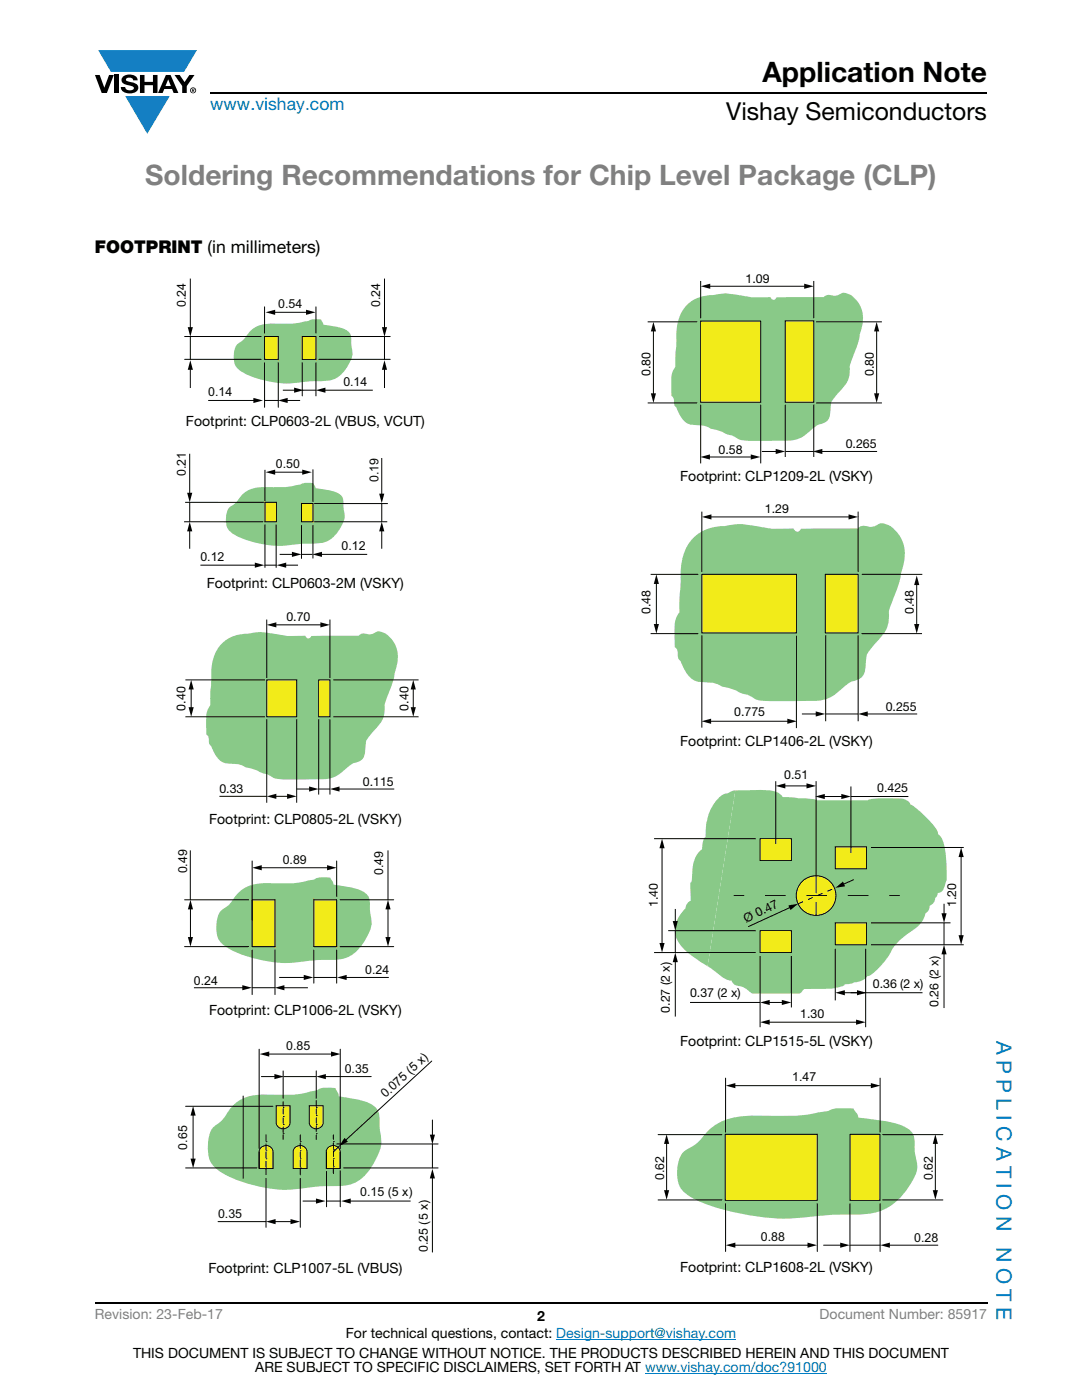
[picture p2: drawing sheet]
<svg xmlns="http://www.w3.org/2000/svg" width="216mm" height="279mm" viewBox="0 0 216 279" stroke-linecap="round" stroke-linejoin="round" font-family="sans-serif">
<g fill="#147fc3">
<path d="M19.6 10h19.7l-2.6 4.3h-1.1h-13.5z"/>
<path d="M25 19.2h8.9l-4.5 7.5z"/>
</g>
<g fill="#000">
<path d="M18.9 15h1l.9 2.5 1-2.5h.9l-1.4 3.6h-1zM22.9 15h.9v3.6h-.9zM24.6 15.3a2.1 2.1 0 0 1 2.8 .3l.1 .4h-.9a.79 .79 0 0 0-.7-.5 .79 .79 0 0 0-.8 .4l.3 .3 1 .2a1.08 1.08 0 0 1 1.2 1 1.08 1.08 0 0 1-1.1 1.2 1.73 1.73 0 0 1-2.4-1.2h.9a.96 .96 0 0 0 .8 .6 .96 .96 0 0 0 .9-.4 1.31 1.31 0 0 0-1.2-.6 1.03 1.03 0 0 1-1.1-.6 1.03 1.03 0 0 1 .2-1.1zM27.9 15h.9v1.3h1.7v-1.3h.9v3.6h-.9v-1.6h-1.7v1.6h-.9zM34.8 15h1.1l.9 1.4 1-1.4h1l-1.5 2.2v1.4h-.9v-1.4z"/>
<path d="M33.6 15.9l.5 1.3h-1.1zM33.1 15l-1.6 3.6h1l.3-.8h1.5l.3 .8h1l-1.6-3.6z"/>
<path d="M38.4 17.8h.2v.2h-.2zM38.3 17.7v.7h.1v-.3l.4 .3-.2-.3 .2-.2-.1-.2z"/>
<path d="M38.1 18a.46 .46 0 0 1 .9 0 .46 .46 0 0 1-.9 0zM37.9 18a.6 .6 0 0 0 1.2 0 .6 .6 0 0 0-1.2 0z"/>
</g>
<path d="M42 18.6h155M18.9 260h178.1" fill="none" stroke="#000" stroke-width=".36"/>
<path d="M111 267.3h35.9M128.7 274h36.3" fill="none" stroke="#007ec4" stroke-width=".2"/>
<path d="M34.9 55.6h43.1v25.8h-43.1z" fill="#fff"/>
<path d="M38 55.6v10M76.7 55.6v10M38 73.5v3.9M41.5 79.9h9.4M54.6 62.3h6.8M56.4 77.9h2.6M57 79.9h2.9M64.6 77.9h9.8M76.7 73.5v3.9" fill="none" stroke="#000" stroke-width=".2"/>
<path d="M38 71.9l.5 1.9h-1zM37.5 65.3h1l-.5 1.9zM50.6 79.4l1.9 .5-1.9 .5zM53 62.3l1.9-.5v1zM58.7 77.4l1.9 .5-1.9 .5zM61.1 61.8l1.9 .5-1.9 .5zM63 77.9l1.9-.5v1zM76.7 71.9l.5 1.9h-1zM76.2 65.3h1l-.5 1.9zM55.5 79.9l1.9-.5v1z" fill="#000"/>
<path d="M49.7 66.4a6.3 6.3 0 0 1 5.5-1.8 16.7 16.7 0 0 0 7.2-.9l1.7 .1 .4 1a12.1 12.1 0 0 1 4.9 1.3 2.33 2.33 0 0 1 .7 2.3v.6a4.2 4.2 0 0 1-.8 4.1 5.5 5.5 0 0 1-5.8 3l-2.2 .1a19.1 19.1 0 0 1-13.4-2.2 3.6 3.6 0 0 1-1.1-4.1 2.85 2.85 0 0 1 1.6-2z" fill="#89c988"/>
<path d="M60.3 67.2v4.5h2.7zM60.3 67.2h2.7v4.5z" fill="#f2eb19"/>
<path d="M60.3 67.2h2.7v4.5zM60.3 67.2l2.7 4.5h-2.7z" fill="none" stroke="#f2eb19" stroke-width=".2"/>
<path d="M52.8 67.2v4.5h2.7zM52.8 67.2h2.7v4.5z" fill="#f2eb19"/>
<path d="M52.8 67.2h2.7v4.5zM52.8 67.2l2.7 4.5h-2.7z" fill="none" stroke="#f2eb19" stroke-width=".2"/>
<g fill="none" stroke="#000" stroke-width=".2">
<path d="M36.8 71.7h15.3M36.8 67.2h15.3M38 67.2v4.5M52.8 61.2v5.3M52.8 79.9h2.7M52.8 67.2h2.7v4.5h-2.7zM52.8 72.4v8.9M55.5 72.4v8.9M60.3 72.4v6.6M60.3 77.9h2.7M60.3 67.2h2.7v4.5h-2.7zM63 61.2v5.3"/>
<path d="M63 72.4v6.6M63.6 71.7h14.3M63.7 67.2h14.2M76.7 67.2v4.5"/>
</g>
<path d="M34.9 90.3h42.5v23h-42.5z" fill="#fff"/>
<path d="M45.9 101.2a5.9 5.9 0 0 0 2.2-2.2 6.4 6.4 0 0 1 5.5-1.8 17 17 0 0 0 7.3-.8h1.6l.5 1a12.2 12.2 0 0 1 4.9 1.3 2.26 2.26 0 0 1 .6 2.3l.1 .6a4.1 4.1 0 0 1-.8 4 5.5 5.5 0 0 1-5.8 2.9l-2.3 .1a19.4 19.4 0 0 1-13.4-2.2 3.5 3.5 0 0 1-1.1-4l.4-.9z" fill="#89c988"/>
<path d="M60.2 100.5v3.6h2.2zM60.2 100.5h2.2v3.6z" fill="#f2eb19"/>
<path d="M60.2 100.5l2.2 3.6h-2.2zM60.2 100.5h2.2v3.6z" fill="none" stroke="#f2eb19" stroke-width=".2"/>
<path d="M52.9 100.3v3.8h2.2zM52.9 100.3h2.2v3.8z" fill="#f2eb19"/>
<path d="M52.9 100.3l2.2 3.8h-2.2zM52.9 100.3h2.2v3.8z" fill="none" stroke="#f2eb19" stroke-width=".2"/>
<g fill="none" stroke="#000" stroke-width=".2">
<path d="M37.9 90.6v8.1M52.9 93.8v6.2M54.6 94.2h6.1M62.4 93.7v6.5M76.2 91.4v7.5M36.7 104.1h15.8M36.9 100.3h15.7M37.9 105.7v3.8M37.9 100.3v3.8M40 112.8h11.2M52.8 112.8h2.4M52.9 100.3h2.2v3.8h-2.2z"/>
<path d="M52.9 104.7v8.6M55.1 104.7v8.6M55.8 110.6h2.8M56.8 112.8h2.7M60.2 104.8v6.7M60.2 110.6h2.1M60.2 100.5h2.2v3.6h-2.2zM62.4 104.8v6.7M62.7 100.5h14.7M62.7 104.1h14.6M63.9 110.6h9.4M76.2 105.7v3.8"/>
<path d="M76.2 100.5v3.6"/>
</g>
<path d="M37.3 98.3h1.1l-.5 2zM53 94.2l1.9-.5v1zM60.3 93.7l1.9 .5-1.9 .5zM75.7 98.5h1l-.5 1.9zM37.9 104.1l.5 1.9h-1.1zM50.8 112.3l2 .5-2 .5zM55.2 112.8l1.9-.5v1zM58.3 110.1l1.9 .5-1.9 .5zM62.3 110.6l1.9-.5v1zM76.2 104.1l.5 1.9h-1z" fill="#000"/>
<path d="M34.9 121.9h48.6v38.3h-48.6z" fill="#fff"/>
<path d="M44.2 128.5a7.2 7.2 0 0 1 5.3-2 10.2 10.2 0 0 1 5.3 0 20.7 20.7 0 0 0 6.1 .4 .62 .62 0 0 0 1 .4l.4-.4h9.3a1.56 1.56 0 0 1 1.9-.3h.6l.7-.3a1.3 1.3 0 0 1 1.5-.1 5.6 5.6 0 0 1 2.8 7.1 34.3 34.3 0 0 1-2.4 7.3 5.4 5.4 0 0 1-1.9 5l-1.7 2.2-.1 .9a4.1 4.1 0 0 1-1 3l-.6 .4a6.2 6.2 0 0 0-3.1 1.9 5.6 5.6 0 0 1-3.4 1.5h-8.4a4.9 4.9 0 0 1-3.3-1l-1-.3-1.5-.7-1.7-.4a8 8 0 0 0-4-.8 3.5 3.5 0 0 1-2.3-2.1l-.6-1.3a1.6 1.6 0 0 1-.4-1.6l-.2-.4-.3-.3-.1-2.8a4.4 4.4 0 0 1 .9-3l.1-4.9a10.2 10.2 0 0 1 2.1-7.4z" fill="#89c988"/>
<path d="M53.2 135.7h6v7.4h-6z" fill="#f2eb19"/>
<path d="M53.2 135.7h6v7.4h-6z" fill="none" stroke="#040503" stroke-width=".2"/>
<path d="M63.6 135.7h2.2v7.4h-2.2z" fill="#f2eb19"/>
<g fill="none" stroke="#040503" stroke-width=".2">
<path d="M37 135.7h15.9M53.2 123.6v11.7M63.6 135.7h2.2v7.4h-2.2zM65.8 123.6v11.7M66.5 135.7h17M37 143h15.9M53.2 143.5v16.7M59.2 143.5v16.7M63.6 143.5v15.1M63.6 157.5h2.2M65.8 143.5v15.1M66.5 143h17"/>
<path d="M67.4 157.5h11.3"/>
</g>
<path d="M65.8 157.5l2-.5v1z" fill="#040503"/>
<path d="M59.2 157.5h2.8" fill="none" stroke="#040503" stroke-width=".2"/>
<path d="M61.7 157l1.9 .5-1.9 .5z" fill="#040503"/>
<path d="M43.8 158.9h9.4M54.8 158.9h2.8" fill="none" stroke="#040503" stroke-width=".2"/>
<g fill="#040503">
<path d="M53.2 158.9l1.9-.5v1z"/>
<path d="M57.3 158.4l1.9 .5-1.9 .5z"/>
</g>
<path d="M38.1 137.2v4.3" fill="none" stroke="#040503" stroke-width=".2"/>
<g fill="#040503">
<path d="M38.1 135.7l.6 1.9h-1.1z"/>
<path d="M37.6 141.1h1.1l-.6 1.9z"/>
</g>
<path d="M82.5 137.2v4.3" fill="none" stroke="#040503" stroke-width=".2"/>
<g fill="#040503">
<path d="M82.5 135.7l.5 1.9h-1z"/>
<path d="M82 141.1h1l-.5 1.9z"/>
</g>
<path d="M54.8 124.7h9.5" fill="none" stroke="#040503" stroke-width=".2"/>
<g fill="#040503">
<path d="M53.2 124.7l1.9-.5v1z"/>
<path d="M63.9 124.2l1.9 .5-1.9 .5z"/>
</g>
<path d="M35.2 169.5h43.5v29.1h-43.5z" fill="#fff"/>
<path d="M51.9 173.2h13.7M38.7 197.1h10M55.7 195.1h5.3M56.4 197.1h5M68.8 195.1h8.8" fill="none" stroke="#000" stroke-width=".2"/>
<path d="M50.3 173.2l1.9-.5v1zM65.3 172.7l1.9 .5-1.9 .5zM48.3 196.6l2 .5-2 .5zM54.8 197.1l2-.5v1zM60.6 194.6l1.9 .5-1.9 .5zM67.3 195.1l1.9-.5v1z" fill="#000"/>
<path d="M48 177.8a9 9 0 0 1 6.2-1.6l1.2 .1a19.2 19.2 0 0 0 8.2-1.2l2.3 .1 .6 .9v.4a22.2 22.2 0 0 1 5.7 1.3 2.67 2.67 0 0 1 1.6 3.1l.1 1.3a5.6 5.6 0 0 1-.9 5.2 7 7 0 0 1-7 4.2 41.9 41.9 0 0 0-7.5 .5 25.4 25.4 0 0 1-12.9-2.8 4.7 4.7 0 0 1-2.4-5.4 3.7 3.7 0 0 1 2.3-3.2z" fill="#89c988"/>
<path d="M62.6 179.6v9.3h4.6zM62.6 179.6h4.6v9.3z" fill="#f2eb19"/>
<path d="M62.6 179.6l4.6 9.3h-4.6zM62.6 179.6h4.6v9.3z" fill="none" stroke="#f2eb19" stroke-width=".2"/>
<path d="M50.3 179.6v9.3h4.6zM50.3 179.6h4.6v9.3z" fill="#f2eb19"/>
<path d="M50.3 179.6l4.6 9.3h-4.6zM50.3 179.6h4.6v9.3z" fill="none" stroke="#f2eb19" stroke-width=".2"/>
<g fill="none" stroke="#000" stroke-width=".2">
<path d="M36.8 179.6h12.8M38 169.8v9.8M50.3 171.8v17.1h4.6v-9.3h-4.6M62.6 179.6h4.6v9.3h-4.6zM67.2 171.8v7.1M67.9 179.6h10.7M77.4 169.8v9.8M36.8 188.9h12.8M38 181.1v6.3M50.3 189.6v8.9M50.3 197.1h4.6M54.9 189.6v8.9"/>
<path d="M62.6 189.6v6.6M62.6 195.1h4.6M67.2 189.6v6.6M67.9 188.9h10.7M77.4 181.1v6.3"/>
</g>
<path d="M38 179.6l.5 1.9h-1zM37.5 187h1l-.5 1.9zM77.4 179.6l.5 1.9h-1zM76.9 187h1l-.5 1.9z" fill="#000"/>
<path d="M35.2 207.5h52.3v42.5h-52.3z" fill="#fff"/>
<path d="M46.8 220.4a8.9 8.9 0 0 1 6.4-2 27.5 27.5 0 0 0 10.1-.8 5.2 5.2 0 0 1 3.6-.5l.6 1.3 .1 .4a23.5 23.5 0 0 1 6.3 1.5 3.3 3.3 0 0 1 1.8 3.8l.1 1.4a6.9 6.9 0 0 1-.9 6.1 8.3 8.3 0 0 1-5.7 5l-1.6 .1a46.8 46.8 0 0 0-8.9 .7 27 27 0 0 1-14.8-3.6 4.8 4.8 0 0 1-2.4-4.6 6.4 6.4 0 0 1 1.1-4.2 9.3 9.3 0 0 0 3.3-3.7z" fill="#89c988"/>
<path d="M55.1 220.7h2.8v3.4a1.39 1.39 0 0 1-1.4 1.2 1.39 1.39 0 0 1-1.4-1.3z" fill="#f2eb19"/>
<path d="M55.1 220.7h2.8v3.4a1.39 1.39 0 0 1-1.4 1.2 1.39 1.39 0 0 1-1.4-1.3z" fill="none" stroke="#050504" stroke-width=".2"/>
<path d="M61.7 220.7h2.8v3.4a1.39 1.39 0 0 1-1.4 1.2 1.39 1.39 0 0 1-1.4-1.3z" fill="#f2eb19"/>
<path d="M61.7 220.7h2.8v3.4a1.39 1.39 0 0 1-1.4 1.2 1.39 1.39 0 0 1-1.4-1.3z" fill="none" stroke="#050504" stroke-width=".2"/>
<path d="M65.4 229.1a1.41 1.41 0 0 1 1.5-.4 1.41 1.41 0 0 1 1 1.2v3.3h-2.8v-3.4z" fill="#f2eb19"/>
<path d="M65.4 229.1a1.41 1.41 0 0 1 1.5-.4 1.41 1.41 0 0 1 1 1.2v3.3h-2.8v-3.4z" fill="none" stroke="#050504" stroke-width=".2"/>
<path d="M58.8 229.1a1.41 1.41 0 0 1 1.5-.4 1.41 1.41 0 0 1 1 1.2v3.3h-2.8v-3.4z" fill="#f2eb19"/>
<path d="M58.8 229.1a1.41 1.41 0 0 1 1.5-.4 1.41 1.41 0 0 1 1 1.2v3.3h-2.8v-3.4z" fill="none" stroke="#050504" stroke-width=".2"/>
<path d="M52 229.1a1.41 1.41 0 0 1 1.5-.4 1.41 1.41 0 0 1 1 1.2v3.3h-2.8v-3.4z" fill="#f2eb19"/>
<path d="M52 229.1a1.41 1.41 0 0 1 1.5-.4 1.41 1.41 0 0 1 1 1.2v3.3h-2.8v-3.4z" fill="none" stroke="#050504" stroke-width=".2"/>
<g fill="none" stroke="#000" stroke-width=".2">
<path d="M48.5 218.7v16.4M51.7 209.4v19.8M52.2 214.9h2.9M53.4 210.4h13M56.5 213.7v5.5M56.5 219.9v.9M56.7 214.9h6.3M63.1 213.7v5.5M63.1 219.6v1.2M64.7 214.9h9.4M67.9 209.4v19.8M86.2 211.8l-17.4 15.9"/>
<path d="M37 233.1h14.3M37 220.8h17.4M38.5 222.3v9.3M51.7 229.9v3.2M53.1 227.8h.1M53.1 229.7h.1M53.1 231.3h.1M53.1 233.1h.1M53.1 226.5v1.1M53.1 228.3v1.1M53.1 229.9v1.1M53.1 231.7v1.2"/>
<path d="M53.1 233.3v1.2M53.1 235.1v9.8M56.5 221h.1M56.5 222.8h.1M56.5 224.4h.1M56.5 226.3h.1M56.5 221.2v1.2M56.5 223.1v1.1M56.5 224.9v1.1M56.5 226.5v.9M59.9 227.8h.1M59.9 229.7h.1"/>
<path d="M59.9 231.3h.1M59.9 233.1h.1M59.9 226.5v1.1M59.9 228.1v1.1M59.9 229.9v1.1M59.9 231.5v1.4M59.9 233.3v1.2M59.9 235.1v9.8M60.5 239.7h2.9M63.1 221h.1M63.1 222.6h.1M63.1 224.4h.1"/>
<path d="M63.1 226.3h.1M63.1 221.2v1.2M63.1 223.1v1.1M63.1 224.7v1.1M63.1 226.5v.9M65.2 229.9v3.2M65.2 233.8v7M65.2 239.7h2.7M66.5 227.8h.1M66.5 229.4h.1M66.5 231.3h.1M66.5 232.9h.1"/>
<path d="M66.5 226.5v.9M66.5 228.1v1.1M66.5 229.7v1.1M66.5 231.5v1.1M66.5 233.1v1.1M67.2 228.3h20.2M67.7 228.8l-1.2 1.1M67.9 233.7v7.1M67.9 229.9v3.2M68.6 233.1h18.8M69.6 239.7h12.3M86.3 223.5v3.3"/>
<path d="M86.3 228.3v4.8M86.3 234.8v15.1M43.5 243.8h9.6M54.6 243.8h3.7"/>
</g>
<g fill="#000">
<path d="M51.8 210.4l1.9-.6v1.1zM54.8 214.3l1.9 .6-1.9 .5zM63.1 214.9l1.9-.6v1.1zM66.1 209.8l1.9 .6-1.9 .5zM38.5 220.7l.5 1.9h-1zM38 231.2h1l-.5 1.9zM63 239.2l2 .5-2 .5zM68.7 227.1l.7 .7-1.7 1zM86.3 233.3l.5 1.9h-1zM85.8 226.4h1l-.5 2zM53.1 243.8l1.9-.5v1zM58 243.3l1.9 .5-1.9 .5z"/>
<path d="M68.1 239.7l1.9-.5v1z"/>
</g>
<path d="M127.8 54.4h48.2v38.1h-48.2z" fill="#fff"/>
<path d="M137 60.9a7.2 7.2 0 0 1 5.3-2 10.2 10.2 0 0 1 5.3 0 20.7 20.7 0 0 0 6.1 .4 .62 .62 0 0 0 1 .4l.4-.4h9.3a1.56 1.56 0 0 1 2-.3h.5l.7-.3a1.3 1.3 0 0 1 1.5-.1 5.6 5.6 0 0 1 2.8 7.1 34.3 34.3 0 0 1-2.4 7.3 5.4 5.4 0 0 1-1.9 5.1l-1.7 2.2-.1 .9a4.1 4.1 0 0 1-.9 3l-.7 .3a6.2 6.2 0 0 0-3.1 2 5.6 5.6 0 0 1-3.4 1.4l-8.4 .1a4.9 4.9 0 0 1-3.3-1.1l-1-.2-1.5-.7-1.7-.4a8 8 0 0 0-4-.8 3.5 3.5 0 0 1-2.3-2.2l-.6-1.3a1.6 1.6 0 0 1-.4-1.6l-.2-.4-.3-.3-.1-2.8a4.4 4.4 0 0 1 .9-3l.2-4.9a10.2 10.2 0 0 1 2-7.4z" fill="#89c988"/>
<path d="M139.8 64.1h12v16.2h-12z" fill="#f2eb19"/>
<path d="M139.8 64.1h12v16.2h-12z" fill="none" stroke="#040503" stroke-width=".2"/>
<path d="M156.7 64h5.7v16.3h-5.7z" fill="#f2eb19"/>
<path d="M139.8 56.1v7.4M141.4 57.1h19.4M162.4 56.1v7.4M156.7 64h5.7v16.3h-5.7z" fill="none" stroke="#040503" stroke-width=".2"/>
<g fill="#040503">
<path d="M139.8 57.1l1.9-.5v1z"/>
<path d="M160.5 56.6l1.9 .5-1.9 .5z"/>
</g>
<path d="M139.8 80.8v11.7M151.8 80.8v11.7M156.7 80.8v10.4M156.8 90.1h5.5M162.4 80.8v10.4M163.7 90.1h11.3" fill="none" stroke="#040503" stroke-width=".2"/>
<path d="M162.2 90.1l1.9-.5v1z" fill="#040503"/>
<path d="M152 90.1h3.1" fill="none" stroke="#040503" stroke-width=".2"/>
<path d="M154.8 89.6l1.9 .5-1.9 .5z" fill="#040503"/>
<path d="M141.3 91.2h8.9" fill="none" stroke="#040503" stroke-width=".2"/>
<g fill="#040503">
<path d="M139.7 91.2l2-.5v1z"/>
<path d="M149.8 90.7l1.9 .5-1.9 .5z"/>
</g>
<path d="M129.2 64.2h9.9M130.4 65.8v13.1M162.8 64.2h13.2M129.2 80.4h9.9M162.8 80.4h13.2" fill="none" stroke="#040503" stroke-width=".2"/>
<g fill="#040503">
<path d="M130.4 64.2l.5 1.9h-1z"/>
<path d="M129.9 78.5h1l-.5 1.9z"/>
</g>
<path d="M174.9 65.8v13.1" fill="none" stroke="#040503" stroke-width=".2"/>
<g fill="#040503">
<path d="M174.9 64.2l.5 1.9h-1z"/>
<path d="M174.4 78.5h1l-.5 1.9z"/>
</g>
<path d="M127.8 100.4h56.2v44.9h-56.2z" fill="#fff"/>
<path d="M138.7 107a8.8 8.8 0 0 1 5.9-2 12.3 12.3 0 0 1 6.4 0 23.8 23.8 0 0 0 7.4 .5 .74 .74 0 0 0 1.1 .5l.4-.5h11.2a1.87 1.87 0 0 1 2.4-.3 3.2 3.2 0 0 0 2-.7 3.3 3.3 0 0 1 3.4 1.6 7.8 7.8 0 0 1 1 8 32 32 0 0 1-2.4 7.3l-.1 .6a6.7 6.7 0 0 1-2.6 6.2l-1.9 2.5-.1 1.8a3.4 3.4 0 0 1-1.2 2.9l-.7 .4a7.4 7.4 0 0 0-3.7 2.3 6.7 6.7 0 0 1-4.1 1.8 85.4 85.4 0 0 1-11.8-.2l-.3-.1a9.8 9.8 0 0 0-3.5-1.4l-1.4-.7-2.1-.5a7.8 7.8 0 0 0-4.4-.9 3.9 3.9 0 0 1-3.2-2.7l-.6-1.5a1.51 1.51 0 0 1-.6-1.6l-.2-.8-.4-.3v-3.9a4.9 4.9 0 0 1 1-3.1v-3.2l.2-2.7a13.7 13.7 0 0 1 1.4-7.5z" fill="#89c988"/>
<path d="M140 114.6h18.9v11.7h-18.9z" fill="#f2eb19"/>
<path d="M140 114.6h18.9v11.7h-18.9z" fill="none" stroke="#040503" stroke-width=".2"/>
<path d="M164.7 114.6h6.5v11.7h-6.5z" fill="#f2eb19"/>
<path d="M140 102.1v12M141.6 103.2h28.1M164.7 114.6h6.5v11.7h-6.5zM171.2 102.1v12" fill="none" stroke="#040503" stroke-width=".2"/>
<g fill="#040503">
<path d="M140 103.2l2-.5v1z"/>
<path d="M169.3 102.7l1.9 .5-1.9 .5z"/>
</g>
<path d="M140 126.8v18.4M158.9 126.9v18.4M164.8 126.8v17.1M171.2 126.8v17.1M164.8 142.5h6.4M172.8 142.5h10.2" fill="none" stroke="#040503" stroke-width=".2"/>
<path d="M171.2 142.5l1.9-.5v1z" fill="#040503"/>
<path d="M160 142.5h3.1" fill="none" stroke="#040503" stroke-width=".2"/>
<path d="M162.8 142l1.9 .5-1.9 .5z" fill="#040503"/>
<path d="M141.5 143.9h15.9" fill="none" stroke="#040503" stroke-width=".2"/>
<g fill="#040503">
<path d="M140 143.9l1.9-.5v1.1z"/>
<path d="M157.1 143.4l1.9 .5-1.9 .6z"/>
</g>
<path d="M129.8 114.6h9.6M131 116.2v8.7M172 114.6h12M129.8 126.4h9.6M171.9 126.4h12.1" fill="none" stroke="#040503" stroke-width=".2"/>
<g fill="#040503">
<path d="M131 114.6l.5 1.9h-1z"/>
<path d="M130.5 124.5h1l-.5 2z"/>
</g>
<path d="M182.9 116.4v8.5" fill="none" stroke="#040503" stroke-width=".2"/>
<g fill="#040503">
<path d="M182.9 114.8l.5 2h-1z"/>
<path d="M182.4 124.5h1l-.5 2z"/>
</g>
<path d="M129.2 153.5h63.1v51.5h-63.1z" fill="#fff"/>
<g fill="#89c988">
<path d="M143.4 159.2a3.7 3.7 0 0 1 2.1-1.1l1.2-.4-5.5 35.1a16 16 0 0 1-6.1-5.2 4.6 4.6 0 0 1 .7-5.1l1-1.2a1.68 1.68 0 0 1 1-1.5v-2.5a1.97 1.97 0 0 1 .3-1.7v-1.2a6 6 0 0 1 2-4.9l.1-1.2a1.29 1.29 0 0 1 .6-1.2 11.3 11.3 0 0 1 2.6-7.9z"/>
<path d="M146.7 157.7h5.3a5.9 5.9 0 0 1 3.8 .9l.4 .5 2.8 .1a13.3 13.3 0 0 1 4.1 .5h9.9a16.3 16.3 0 0 1 6.2-.3h1.2a1.83 1.83 0 0 1 1.3 1.2 16.3 16.3 0 0 1 5.4 5.4v.5a4 4 0 0 1 1.5 3.1l.3 4.2a7.3 7.3 0 0 1-.8 3.9l-.4 .4-.6 .1-.1 .6-.4 .4a1.62 1.62 0 0 1-1.1 1.6 1.52 1.52 0 0 1-.8 1.5 5.8 5.8 0 0 1-3.1 3.7 11.4 11.4 0 0 0-4.5 5.1l-2 2.3a3.5 3.5 0 0 1-2 1.4 3.1 3.1 0 0 1-2.8 1.3l-.3 .2-1.4 .1a.98 .98 0 0 1-1 .6l-1.7 .3-5.4 .1-.7 .8-.4 .1h-9a1.27 1.27 0 0 1-1.2-.7 3.9 3.9 0 0 0-2.3-.9 1.44 1.44 0 0 1-1-1 6.4 6.4 0 0 1-3.4-2l-1.3-.9z"/>
</g>
<path d="M151.7 167.4h6.2v4.3h-6.2z" fill="#f2eb19"/>
<path d="M151.7 167.4h6.2v4.3h-6.2z" fill="none" stroke="#040503" stroke-width=".2"/>
<path d="M166.7 169h6.2v4.4h-6.2z" fill="#f2eb19"/>
<path d="M166.7 169h6.2v4.4h-6.2z" fill="none" stroke="#040503" stroke-width=".2"/>
<path d="M166.7 184.2h6.2v4.3h-6.2z" fill="#f2eb19"/>
<path d="M166.7 184.2h6.2v4.3h-6.2z" fill="none" stroke="#040503" stroke-width=".2"/>
<path d="M151.7 185.7h6.2v4.4h-6.2z" fill="#f2eb19"/>
<path d="M151.7 185.7h6.2v4.4h-6.2z" fill="none" stroke="#040503" stroke-width=".2"/>
<circle cx="162.8" cy="178.7" r="4" fill="#f2eb19"/>
<g fill="none" stroke="#040503" stroke-width=".2">
<path d="M154.8 155.9v12.5M146.4 178.7h2.1M177.4 178.7h2.2"/>
<circle cx="162.8" cy="178.7" r="4"/>
</g>
<g fill="none" stroke="#000" stroke-width=".2">
<path d="M156.4 156.8h4.9M162.8 155.9v22.4M164.2 159h4M169.8 157v13.2M169.8 159h11.5M130.5 167.4h20.3M132.1 168.9v19.6M170.4 175.5l-2.3 1.1M173.8 169.1h18.5M191.8 170.7v16.3M130.5 190.1h20.3M133.3 185.7h17.5"/>
<path d="M134.7 181.4v2.8M134.7 185.7v4.4M134.7 191.7v11.2M151.7 190.8v14.2M157.8 181l-8.5 4M157.9 190.8v10.3M162.8 180.1v2.6M166.7 189.4v10.3M168.2 198.1h15.9M172.7 189.4v15.6M173.8 184.2h15.9M173.8 188.5h18.5"/>
<path d="M188.4 184.2v4.3M188.4 190.1v11.1M188.4 180.4v2.2M137.7 200.1h14M153.2 204h18M153.2 200.1h3.1"/>
</g>
<g fill="#000">
<path d="M154.8 156.8l1.9-.5v1.1zM160.9 156.3l1.9 .5-1.9 .6zM162.7 159l1.9-.6v1.1zM167.9 158.4l1.9 .6-1.9 .5zM132.1 167.4l.5 1.9h-1zM166.7 177.2l1.5-1.3 .4 1zM191.8 169.1l.5 1.9h-1zM131.6 188.2h1l-.5 1.9zM134.2 183.8h1.1l-.6 1.9zM134.7 190.1l.6 1.9h-1.1zM157.3 180.7l2-.3-1.6 1.2zM166.7 198.1l1.9-.5v1z"/>
<path d="M171 197.6l1.9 .5-1.9 .5zM188.4 188.5l.5 2h-1zM187.9 182.3h1l-.5 1.9zM191.3 186.6h1l-.5 1.9zM151.7 200.1l1.9-.5v1zM151.7 204l1.9-.5v1zM156 199.6l1.9 .5-1.9 .5zM170.8 203.5l1.9 .5-1.9 .5z"/>
</g>
<path d="M152.6 178.7h22.8" fill="none" stroke="#040503" stroke-width=".2" stroke-dasharray="4.1 4.1" stroke-linecap="butt"/>
<path d="M159.3 180.4l7.4-3.2" fill="none" stroke="#000" stroke-width=".2" stroke-dasharray="1.1 1.1 1.1 1.1 1.1 1.1" stroke-linecap="butt"/>
<path d="M130.4 213.7h57.8v36.2h-57.8z" fill="#fff"/>
<path d="M136.2 230.1l.3-.3a10.8 10.8 0 0 0 3.9-3.1 10.4 10.4 0 0 1 8.1-4h1.4a80.2 80.2 0 0 0 11.9-.4l3.5-.6a7.2 7.2 0 0 1 4.2-.5h.8l.2 .4a2.15 2.15 0 0 1 .7 1.4 43.3 43.3 0 0 1 8.7 1.6 3.4 3.4 0 0 1 2.6 4.2l.1 1.5a5.7 5.7 0 0 1-.8 5.8 11.5 11.5 0 0 1-10.9 6.3 90.7 90.7 0 0 0-12.5 .7 47 47 0 0 1-19.2-3.5 6.4 6.4 0 0 1-3.8-3.5 7.7 7.7 0 0 1 .8-6z" fill="#89c988"/>
<path d="M169.6 226.4h6v13.1h-6z" fill="#f2eb19"/>
<path d="M169.6 226.4h6v13.1h-6z" fill="none" stroke="#050504" stroke-width=".2"/>
<path d="M144.7 226.4h18.4v13.1h-18.4z" fill="#f2eb19"/>
<path d="M144.7 226.4h18.4v13.1h-18.4z" fill="none" stroke="#050504" stroke-width=".2"/>
<g fill="none" stroke="#000" stroke-width=".2">
<path d="M144.8 215.2v10.7M146.4 216.7h27.7M175.6 215.2v10.7M131.3 226.4h12.7M131.3 239.5h12.7M133 227.9v10M176.1 226.4h12M176.1 239.5h12M186.6 227.9v10M144.8 240.2v9.6M146.4 248.5h15.1M163.1 240.2v9.6"/>
<path d="M164.3 248.5h3.7M169.6 248.5h6M169.6 240.2v9.6M175.6 240.2v9.6M177.2 248.5h9.9"/>
</g>
<path d="M144.8 216.7l1.9-.5v1zM173.8 216.2l1.9 .5-1.9 .5zM133 226.4l.5 1.9h-1zM132.5 237.5h1l-.5 1.9zM186.6 226.4l.6 1.9h-1.1zM186.1 237.5h1.1l-.6 1.9zM144.8 248.5l1.9-.5v1zM161.1 248l1.9 .5-1.9 .5zM167.7 248l1.9 .5-1.9 .5zM175.7 248.5l1.9-.5v1z" fill="#000"/>
<text font-size="5.6" x="152.1" y="16.4">Application Note</text>
<text font-size="5.6" fill="#808080" x="29" y="36.9">Soldering Recommendations for Chip Level Package (CLP)</text>
<text font-size="4.9" x="144.9" y="24">Vishay Semiconductors</text>
<g font-size="4.2" fill="#007ec4">
<text x="198.8" y="207.8" transform="rotate(90 198.8 207.8)">A P P L I C A T I O N</text>
<text x="198.8" y="248.9" transform="rotate(90 198.8 248.9)">N O T E</text>
</g>
<text font-size="3.5" fill="#007ec4" x="42" y="21.9">www.vishay.com</text>
<text font-size="3.5" x="18.9" y="50.5">FOOTPRINT (in millimeters)</text>
<g font-size="2.8">
<text x="37.1" y="85.1">Footprint: CLP0603-2L (VBUS, VCUT)</text>
<text x="135.7" y="96">Footprint: CLP1209-2L (VSKY)</text>
<text x="41.3" y="117.3">Footprint: CLP0603-2M (VSKY)</text>
<text x="135.7" y="148.8">Footprint: CLP1406-2L (VSKY)</text>
<text x="41.7" y="164.5">Footprint: CLP0805-2L (VSKY)</text>
<text x="41.7" y="202.5">Footprint: CLP1006-2L (VSKY)</text>
<text x="135.7" y="208.8">Footprint: CLP1515-5L (VSKY)</text>
<text x="41.6" y="254.1">Footprint: CLP1007-5L (VBUS)</text>
<text x="135.7" y="253.8">Footprint: CLP1608-2L (VSKY)</text>
<text x="107.2" y="263.6">2</text>
<text x="69" y="267.1">For technical questions, contact: Design-support@vishay.com</text>
<text x="26.5" y="271">THIS DOCUMENT IS SUBJECT TO CHANGE WITHOUT NOTICE. THE PRODUCTS DESCRIBED HEREIN AND THIS DOCUMENT</text>
<text x="50.9" y="273.8">ARE SUBJECT TO SPECIFIC DISCLAIMERS, SET FORTH AT www.vishay.com/doc?91000</text>
</g>
<g font-size="2.8" fill="#808080">
<text x="18.9" y="263.3">Revision: 23-Feb-17</text>
<text x="163.6" y="263.3">Document Number: 85917</text>
</g>
<g font-size="2.5">
<text x="148.8" y="56.4">1.09</text>
<text x="129.8" y="75" transform="rotate(-90 129.8 75)">0.80</text>
<text x="174.3" y="75" transform="rotate(-90 174.3 75)">0.80</text>
<text x="168.7" y="89.4">0.265</text>
<text x="143.4" y="90.6">0.58</text>
<text x="152.6" y="102.5">1.29</text>
<text x="57.1" y="124">0.70</text>
<text x="129.8" y="122.5" transform="rotate(-90 129.8 122.5)">0.48</text>
<text x="182.3" y="122.5" transform="rotate(-90 182.3 122.5)">0.48</text>
<text x="37" y="141.8" transform="rotate(-90 37 141.8)">0.40</text>
<text x="81.5" y="141.8" transform="rotate(-90 81.5 141.8)">0.40</text>
<text x="146.5" y="142.9">0.775</text>
<text x="176.7" y="141.8">0.255</text>
<text x="156.5" y="155.6">0.51</text>
<text x="43.8" y="158.3">0.33</text>
<text x="72.4" y="156.8">0.115</text>
<text x="175" y="158">0.425</text>
<text x="131.3" y="181.1" transform="rotate(-90 131.3 181.1)">1.40</text>
<text x="148.9" y="184.2" transform="rotate(-26 148.9 184.2)">Ø 0.47</text>
<text x="190.8" y="181.1" transform="rotate(-90 190.8 181.1)">1.20</text>
<text x="174.2" y="197.2">0.36 (2 x)</text>
<text x="133.6" y="202.1" transform="rotate(-90 133.6 202.1)">0.27 (2 x)</text>
<text x="137.7" y="199">0.37 (2 x)</text>
<text x="159.7" y="203.2">1.30</text>
<text x="187.3" y="200.9" transform="rotate(-90 187.3 200.9)">0.26 (2 x)</text>
</g>
<g font-size="2.5" fill="#050504">
<text x="37.1" y="61.2" transform="rotate(-90 37.1 61.2)">0.24</text>
<text x="55.5" y="61.5">0.54</text>
<text x="75.9" y="61.2" transform="rotate(-90 75.9 61.2)">0.24</text>
<text x="68.5" y="77">0.14</text>
<text x="41.5" y="79">0.14</text>
<text x="37.1" y="95.1" transform="rotate(-90 37.1 95.1)">0.21</text>
<text x="55.1" y="93.4">0.50</text>
<text x="75.5" y="96.2" transform="rotate(-90 75.5 96.2)">0.19</text>
<text x="40" y="112">0.12</text>
<text x="68.2" y="109.8">0.12</text>
<text x="56.4" y="172.4">0.89</text>
<text x="37.4" y="174.3" transform="rotate(-90 37.4 174.3)">0.49</text>
<text x="76.5" y="174.7" transform="rotate(-90 76.5 174.7)">0.49</text>
<text x="38.7" y="196.6">0.24</text>
<text x="72.9" y="194.5">0.24</text>
<text x="57.1" y="209.6">0.85</text>
<text x="68.8" y="214.1">0.35</text>
<text x="158.1" y="215.8">1.47</text>
<text x="76.9" y="219.2" transform="rotate(-43 76.9 219.2)">0.075 (5 x)</text>
<text x="37.4" y="229.4" transform="rotate(-90 37.4 229.4)">0.65</text>
<text x="71.9" y="238.8">0.15 (5 x)</text>
<text x="132.5" y="235.5" transform="rotate(-90 132.5 235.5)">0.62</text>
<text x="186.2" y="235.5" transform="rotate(-90 186.2 235.5)">0.62</text>
<text x="43.5" y="243">0.35</text>
<text x="85.4" y="249.9" transform="rotate(-90 85.4 249.9)">0.25 (5 x)</text>
<text x="151.8" y="247.7">0.88</text>
<text x="182.4" y="247.9">0.28</text>
</g>
</svg>
